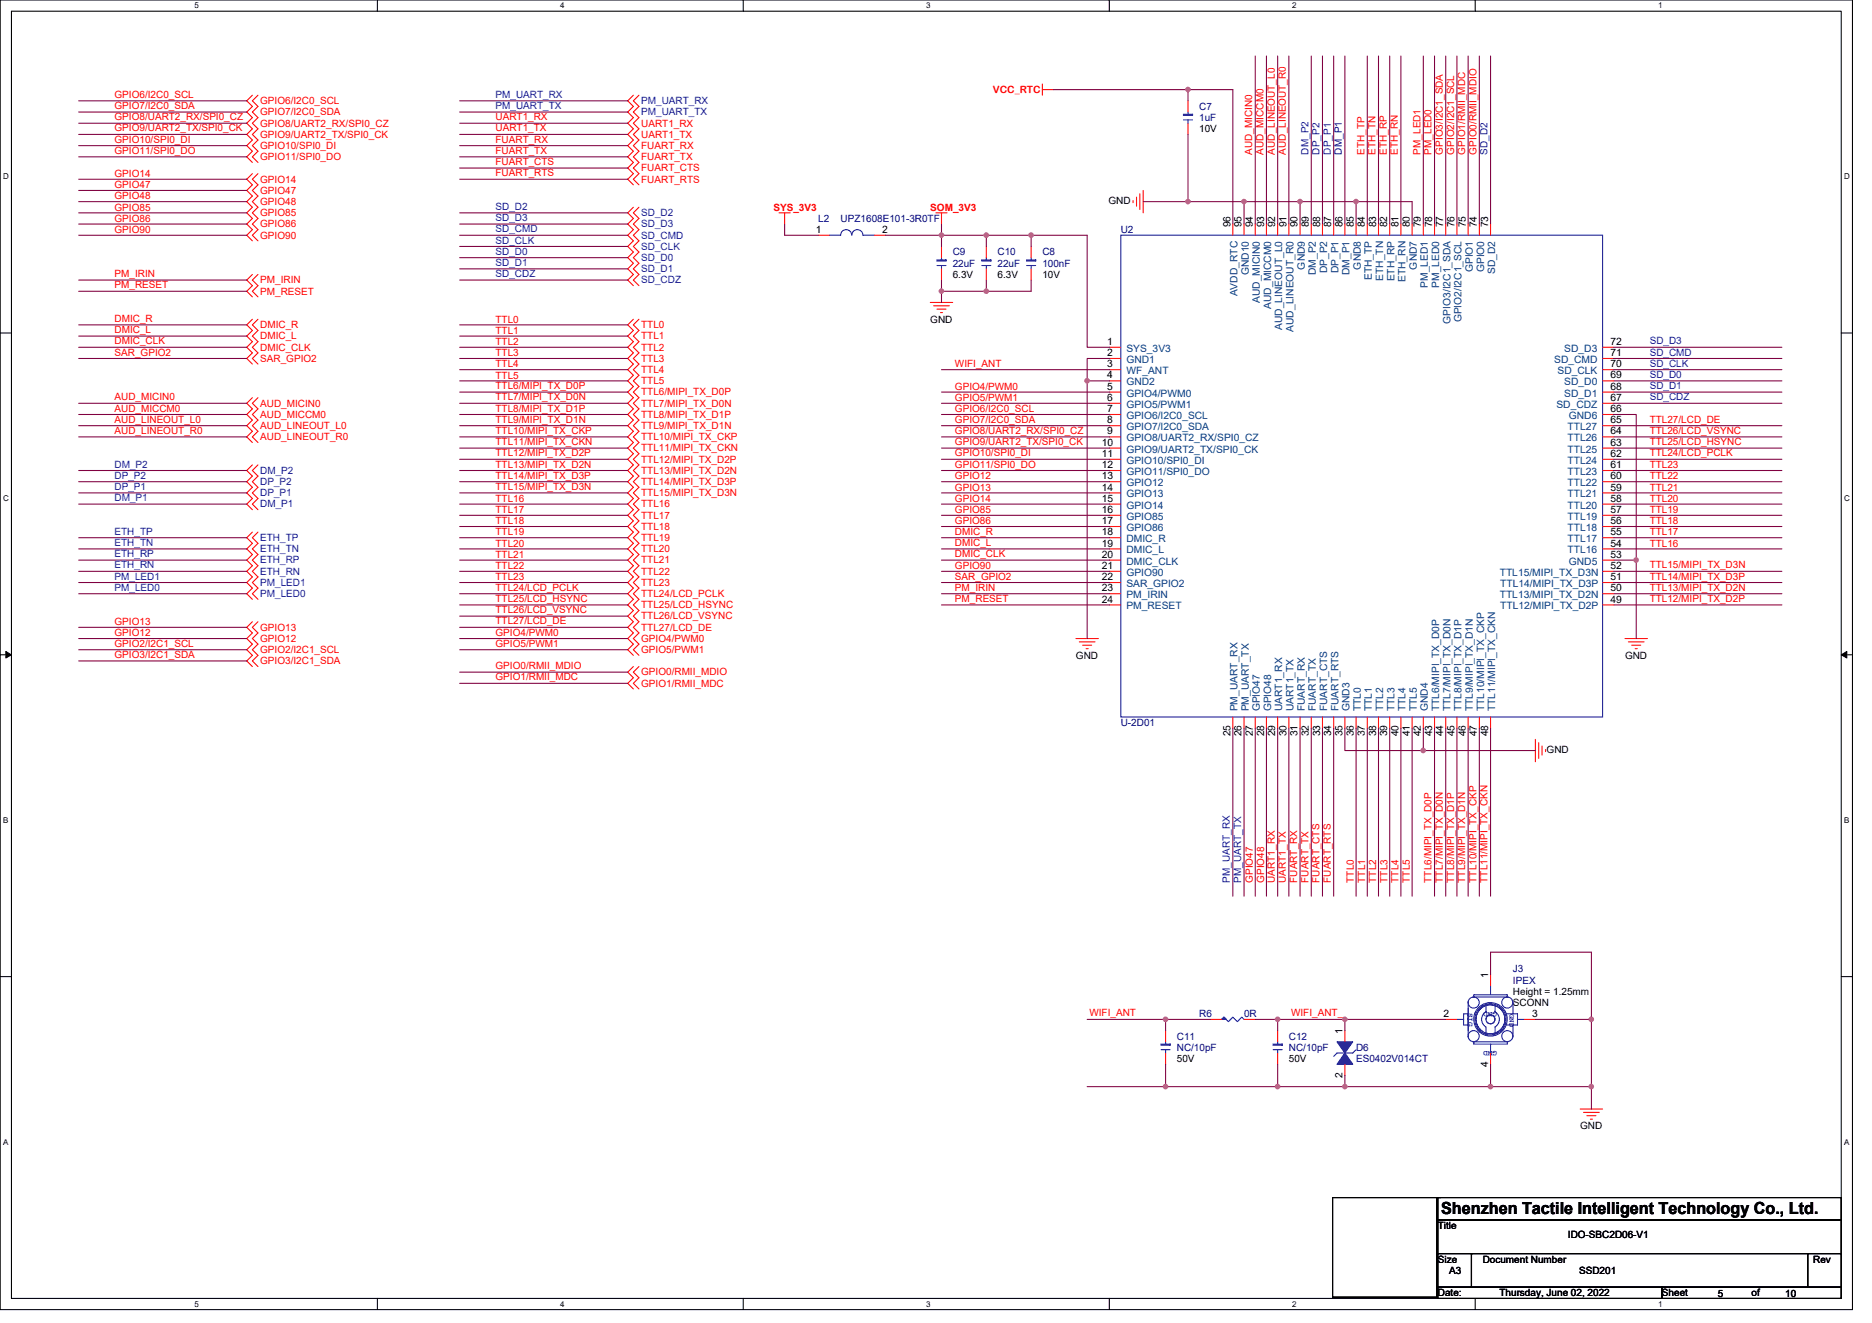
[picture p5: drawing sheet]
<svg xmlns="http://www.w3.org/2000/svg" width="297mm" height="210mm" viewBox="0 0 297 210" stroke-linecap="round" stroke-linejoin="round" font-family="sans-serif">
<path d="M0 0h293.9v207.9h-293.9zM1.8 1.8h290.4v204.3h-290.4z" fill="none" stroke="#000" stroke-width=".17"/>
<g fill="#fff">
<path d="M30.8 .2h.7v1.4h-.7z"/>
<path d="M30.8 206.3h.7v1.4h-.7z"/>
</g>
<path d="M59.9 0v1.8M59.9 206.1v1.8" fill="none" stroke="#000" stroke-width=".17"/>
<g fill="#fff">
<path d="M88.9 .2h.7v1.4h-.7z"/>
<path d="M88.9 206.3h.7v1.4h-.7z"/>
</g>
<path d="M117.9 0v1.8M117.9 206.1v1.8" fill="none" stroke="#000" stroke-width=".17"/>
<g fill="#fff">
<path d="M147 .2h.7v1.4h-.7z"/>
<path d="M147 206.3h.7v1.4h-.7z"/>
</g>
<path d="M176 0v1.8M176 206.1v1.8" fill="none" stroke="#000" stroke-width=".17"/>
<g fill="#fff">
<path d="M205 .2h.7v1.4h-.7z"/>
<path d="M205 206.3h.7v1.4h-.7z"/>
</g>
<path d="M234.1 0v1.8M234.1 206.1v1.8" fill="none" stroke="#000" stroke-width=".17"/>
<g fill="#fff">
<path d="M263.1 .2h.7v1.4h-.7z"/>
<path d="M263.1 206.3h.7v1.4h-.7z"/>
<path d="M.5 27.3h.9v1.4h-.9z"/>
<path d="M292.6 27.3h.9v1.4h-.9z"/>
<path d="M.5 78.4h.9v1.4h-.9z"/>
<path d="M292.6 78.4h.9v1.4h-.9z"/>
</g>
<path d="M0 52.9h1.8M292.2 52.9h1.7" fill="none" stroke="#000" stroke-width=".17"/>
<g fill="#fff">
<path d="M.5 129.5h.8v1.4h-.8z"/>
<path d="M292.6 129.5h.9v1.4h-.9z"/>
</g>
<path d="M0 103.9h1.8M292.2 103.9h1.7" fill="none" stroke="#000" stroke-width=".17"/>
<path d="M.9 103.4l.9 .5-.9 .5zM292.2 103.9l.8-.5v1z" fill="#000" stroke="#000" stroke-width=".16"/>
<g fill="#fff">
<path d="M.5 180.5h.8v1.4h-.8z"/>
<path d="M292.6 180.5h.9v1.4h-.9z"/>
</g>
<path d="M0 155h1.8M292.2 155h1.7M211.5 190.1h16.5v15.8h-16.5zM228.2 190.1h64v3.5h-64zM228.2 193.6h64v5.4h-64zM228.2 199h5.3v5.3h-5.3zM228.2 190.1h.5M233.5 199h53.3v5.3h-53.3zM286.8 199h5.4v5.3h-5.4zM228.2 204.3h35.5v1.8h-35.5zM263.7 204.3h28.5v1.8h-28.5z" fill="none" stroke="#000" stroke-width=".17"/>
<g fill="none" stroke="#f00" stroke-width=".17">
<path d="M40 15.1l-.8 .9 .8 .9-.8 .9 .8 .9-.8 .9 .8 .8-.8 .9 .8 .9-.8 .9 .8 .9-.8 .9 .8 .9M40.9 15.1l-.9 .9 .9 .9-.9 .9 .9 .9-.9 .9 .9 .8-.9 .9 .9 .9-.9 .9 .9 .9-.9 .9 .9 .9M100.5 15.1l-.9 .9 .9 .9-.9 .9 .9 .9-.9 .9 .9 .8-.9 .9 .9 .9-.9 .9 .9 .9-.9 .9 .9 .9-.9 .9 .9 .9-.9 .8 .9 .9M101.4 15.1l-.9 .9 .9 .9-.9 .9 .9 .9-.9 .9 .9 .8-.9 .9 .9 .9-.9 .9 .9 .9-.9 .9 .9 .9-.9 .9 .9 .9-.9 .8 .9 .9M165.4 14.2h1.8M165.4 13.3v1.8M188.5 16v1.8M188.5 19.6v1.7M40 27.6l-.8 .8 .8 .9-.8 .9 .8 .9-.8 .9 .8 .9-.8 .9 .8 .9-.8 .9 .8 .8-.8 .9 .8 .9M40.9 27.6l-.9 .8 .9 .9-.9 .9 .9 .9-.9 .9 .9 .9-.9 .9 .9 .9-.9 .9 .9 .8-.9 .9 .9 .9M100.5 32.9l-.9 .9 .9 .9-.9 .9 .9 .8-.9 .9 .9 .9-.9 .9 .9 .9-.9 .9 .9 .9-.9 .9 .9 .9-.9 .8 .9 .9M101.4 32.9l-.9 .9 .9 .9-.9 .9 .9 .8-.9 .9 .9 .9-.9 .9 .9 .9-.9 .9 .9 .9-.9 .9 .9 .9-.9 .8 .9 .9"/>
<path d="M123.6 33.8h1.8M124.5 33.8v1.8M129.8 37.3h1.8M138.7 37.3h1.8M148.5 33.8h1.8M149.4 33.8v1.8M149.4 39.1v1.8M156.5 39.1v1.8M163.6 39.1v1.8M179.8 31.8v.4M180.3 31.3v1.4M180.9 30.8v2.5"/>
<path d="M181.4 30.2v3.6M195.6 35.6v1.7M197.4 35.6v1.7M199.2 35.6v1.7M201 35.6v1.7M202.7 35.6v1.7M204.5 35.6v1.7M206.3 35.6v1.7M208.1 35.6v1.7M209.8 35.6v1.7M211.6 35.6v1.7M213.4 35.6v1.7"/>
<path d="M215.2 35.6v1.7M217 35.6v1.7M218.7 35.6v1.7M220.5 35.6v1.7M222.3 35.6v1.7M224.1 35.6v1.7M225.8 35.6v1.7M227.6 35.6v1.7M229.4 35.6v1.7M231.2 35.6v1.7M233 35.6v1.7M234.7 35.6v1.7"/>
<path d="M236.5 35.6v1.7M40 50.7l-.8 .9 .8 .9-.8 .8 .8 .9-.8 .9 .8 .9-.8 .9 .8 .9M40 43.6l-.8 .8 .8 .9-.8 .9 .8 .9M40.9 50.7l-.9 .9 .9 .9-.9 .8 .9 .9-.9 .9 .9 .9-.9 .9 .9 .9M40.9 43.6l-.9 .8 .9 .9-.9 .9 .9 .9M100.5 50.7l-.9 .9 .9 .9-.9 .8 .9 .9-.9 .9 .9 .9-.9 .9 .9 .9-.9 .9 .9 .9-.9 .9 .9 .8-.9 .9 .9 .9-.9 .9 .9 .9-.9 .9 .9 .9-.9 .9 .9 .9-.9 .8 .9 .9-.9 .9 .9 .9-.9 .9 .9 .9-.9 .9 .9 .9-.9 .9 .9 .8-.9 .9 .9 .9-.9 .9 .9 .9-.9 .9 .9 .9-.9 .9 .9 .9-.9 .8 .9 .9-.9 .9 .9 .9-.9 .9 .9 .9-.9 .9 .9 .9-.9 .9 .9 .8-.9 .9 .9 .9-.9 .9 .9 .9-.9 .9 .9 .9-.9 .9 .9 .9-.9 .8 .9 .9-.9 .9 .9 .9M101.4 50.7l-.9 .9 .9 .9-.9 .8 .9 .9-.9 .9 .9 .9-.9 .9 .9 .9-.9 .9 .9 .9-.9 .9 .9 .8-.9 .9 .9 .9-.9 .9 .9 .9-.9 .9 .9 .9-.9 .9 .9 .9-.9 .8 .9 .9-.9 .9 .9 .9-.9 .9 .9 .9-.9 .9 .9 .9-.9 .9 .9 .8-.9 .9 .9 .9-.9 .9 .9 .9-.9 .9 .9 .9-.9 .9 .9 .9-.9 .8 .9 .9-.9 .9 .9 .9-.9 .9 .9 .9-.9 .9 .9 .9-.9 .9 .9 .8-.9 .9 .9 .9-.9 .9 .9 .9-.9 .9 .9 .9-.9 .9 .9 .9-.9 .8 .9 .9-.9 .9 .9 .9M147.6 48h3.6M148.1 48.5h2.5M148.7 49.1h1.4M149.2 49.6h.4M149.4 42.7v1.7"/>
<path d="M156.5 42.7v1.7M163.6 42.7v1.7M176.1 55.1h1.7M176.1 56.9h1.7M176.1 58.7h1.7M254.3 58.7h1.8M254.3 56.9h1.8M254.3 55.1h1.8M40 63.1l-.8 .9 .8 .9-.8 .9 .8 .9-.8 .9 .8 .9-.8 .8 .8 .9M40 73.8l-.8 .9 .8 .9-.8 .9 .8 .8-.8 .9 .8 .9-.8 .9 .8 .9M40.9 63.1l-.9 .9 .9 .9-.9 .9 .9 .9-.9 .9 .9 .9-.9 .8 .9 .9M40.9 73.8l-.9 .9 .9 .9-.9 .9 .9 .8-.9 .9 .9 .9-.9 .9 .9 .9"/>
<path d="M176.1 60.5h1.7M176.1 62.2h1.7M176.1 64h1.7M176.1 65.8h1.7M176.1 67.6h1.7M176.1 69.3h1.7M176.1 71.1h1.7M176.1 72.9h1.7M176.1 74.7h1.7M176.1 76.5h1.7M176.1 78.2h1.7M254.3 78.2h1.8"/>
<path d="M254.3 76.5h1.8M254.3 74.7h1.8M254.3 72.9h1.8M254.3 71.1h1.8M254.3 69.3h1.8M254.3 67.6h1.8M254.3 65.8h1.8M254.3 64h1.8M254.3 62.2h1.8M254.3 60.5h1.8M40 98.7l-.8 .9 .8 .9-.8 .8 .8 .9-.8 .9 .8 .9-.8 .9 .8 .9M40 84.5l-.8 .8 .8 .9-.8 .9 .8 .9-.8 .9 .8 .9-.8 .9 .8 .9-.8 .9 .8 .8-.8 .9 .8 .9"/>
<path d="M40.9 98.7l-.9 .9 .9 .9-.9 .8 .9 .9-.9 .9 .9 .9-.9 .9 .9 .9M40.9 84.5l-.9 .8 .9 .9-.9 .9 .9 .9-.9 .9 .9 .9-.9 .9 .9 .9-.9 .9 .9 .8-.9 .9 .9 .9M176.1 80h1.7M176.1 81.8h1.7M176.1 83.6h1.7M176.1 85.3h1.7M176.1 87.1h1.7M176.1 88.9h1.7M176.1 90.7h1.7M176.1 92.5h1.7M176.1 94.2h1.7M176.1 96h1.7"/>
<path d="M254.3 96h1.8M254.3 94.2h1.8M254.3 92.5h1.8M254.3 90.7h1.8M254.3 88.9h1.8M254.3 87.1h1.8M254.3 85.3h1.8M254.3 83.6h1.8M254.3 81.8h1.8M254.3 80h1.8M100.5 105.8l-.9 .9 .9 .9-.9 .9 .9 .8M101.4 105.8l-.9 .9 .9 .9-.9 .9 .9 .8"/>
<path d="M170.7 101.3h3.6M171.3 101.9h2.5M171.8 102.4h1.4M172.3 103h.4M195.6 113.8v1.8M197.4 113.8v1.8M199.2 113.8v1.8M201 113.8v1.8M202.7 113.8v1.8M204.5 113.8v1.8M206.3 113.8v1.8M208.1 113.8v1.8"/>
<path d="M209.8 113.8v1.8M211.6 113.8v1.8M213.4 113.8v1.8M215.2 113.8v1.8M217 113.8v1.8M218.7 113.8v1.8M220.5 113.8v1.8M222.3 113.8v1.8M224.1 113.8v1.8M225.8 113.8v1.8M227.6 113.8v1.8M229.4 113.8v1.8"/>
<path d="M231.2 113.8v1.8M233 113.8v1.8M234.7 113.8v1.8M236.5 113.8v1.8M243.6 117.3v3.6M244.2 117.9v2.5M244.7 118.4v1.4M245.2 119v.3M257.8 101.3h3.6M258.4 101.9h2.5M258.9 102.4h1.4M259.5 103h.3"/>
<path d="M236.5 154.7v1.8M185 163.6v1.8M185 167.1v1.8M192.1 161.8h1.7M197.4 161.8h1.8M202.7 163.6v1.8M202.7 167.1v1.8M213.4 163.6v1.8M213.4 168.9v1.8M229.4 161.8h1.8M236.5 167.1v1.8M241.8 161.8h1.8"/>
<path d="M250.7 176h3.6M251.3 176.6h2.5M251.8 177.1h1.4M252.3 177.6h.4"/>
</g>
<g fill="none" stroke="#00f" stroke-width=".17">
<path d="M187.8 19h1.4M188.5 19v.6M188.5 17.8v.3M131.6 37.3h1.8a.89 .89 0 0 1 .9-.9 .89 .89 0 0 1 .9 .9 .88 .88 0 0 1 .8-.9 .88 .88 0 0 1 .9 .9h1.8M177.8 37.3h76.5v76.5h-76.5zM148.7 42.1h1.4M149.4 42.1v.6M149.4 40.9v.4M155.8 42.1h1.4M156.5 42.1v.6M156.5 40.9v.4M162.9 42.1h1.4"/>
<path d="M163.6 42.1v.6M163.6 40.9v.4M233 159.1v5.4M233.6 158.3a.88 .88 0 0 1 1.1 .8 .88 .88 0 0 1-1 .9 .88 .88 0 0 1-.7-1.2M233.8 158.2a.86 .86 0 0 0-.8 .9M233.8 157.9h5.4v.3h-5.4zM235.8 159.7v.8M236.3 159.5a2.3 2.3 0 0 0-1.9 3.3 2.3 2.3 0 0 0 3.9 .4 2.3 2.3 0 0 0-1.2-3.6l-.6-.1M236.5 156.5v1.4M237.2 159.7v.8M239.2 158.2a.88 .88 0 0 1 .8 .9M239.4 158.3a.88 .88 0 0 0-1.1 .8 .88 .88 0 0 0 1 .9 .88 .88 0 0 0 .7-1.2"/>
<path d="M240.1 159.1v1.8M184.2 166.6h1.5M185 166.6v.5M185 165.4v.3M193.8 161.8l.4-.4 .7 .8 .7-.8 .7 .8 .7-.8 .4 .4M202 166.6h1.5M202.7 166.6v.5M202.7 165.4v.3M215.2 166.6l-.6 .5h-2.4l-.6 .6M231.2 161.8h1M232.2 160.9h.8v1.8h-.8zM233 164.4a.88 .88 0 0 0 .8 .9"/>
<path d="M233 160v3.6M233 164.8a.87 .87 0 0 1 .7-1.2 .87 .87 0 0 1 1 .8 .87 .87 0 0 1-1.1 .9M233.8 165.4h5.4v.3h-5.4zM234.1 160.7a2.66 2.66 0 0 1 4.5-.5 2.66 2.66 0 0 1-1.7 4.2 2.66 2.66 0 0 1-2.9-3.4v-.3M235.3 163.7a2.29 2.29 0 0 1 .1-3.9 2.29 2.29 0 0 1 3.4 1.9 2.29 2.29 0 0 1-3.2 2.2M235.8 163v.9M235.8 161.8a.71 .71 0 0 1 1-.7 .71 .71 0 0 1 .2 1.2 .71 .71 0 0 1-1.1-.2M235.9 160.5a1.42 1.42 0 0 0-.1 2.5M236.3 162.5a.71 .71 0 0 1-.3-1.2 .71 .71 0 0 1 1.2 .2 .71 .71 0 0 1-.7 1M236.5 165.7v1.4M236.7 164.3a2.49 2.49 0 0 0 1.9-3.7 2.49 2.49 0 0 0-4.2-.3 2.49 2.49 0 0 0 1.5 3.9l.6 .1M237.1 160.5a1.4 1.4 0 0 1 .1 2.5"/>
<path d="M237.2 163v.9M239 160.9h1.8v1.8h-1.8M240 164.8a.87 .87 0 0 0-.7-1.2 .87 .87 0 0 0-1 .9 .87 .87 0 0 0 1.1 .8M240 164.4a.89 .89 0 0 1-.8 .9M240.1 162.7v1.8M240.8 161.8h1"/>
</g>
<g fill="#00f" stroke="#00f" stroke-width=".17">
<path d="M184.2 165.7v.2h1.5v-.2z" fill-rule="evenodd"/>
<path d="M155.8 41.3v.1h1.4v-.1z" fill-rule="evenodd"/>
<path d="M162.9 41.3v.1h1.4v-.1z" fill-rule="evenodd"/>
<path d="M202 165.7v.2h1.5v-.2z" fill-rule="evenodd"/>
<path d="M213.4 167.1l1.2 1.8h-2.4z" fill-rule="evenodd"/>
<path d="M212.2 165.4h2.4l-1.2 1.7z" fill-rule="evenodd"/>
<path d="M148.7 41.3v.1h1.4v-.1z" fill-rule="evenodd"/>
<path d="M194.2 161.4l.4 .4h-.8l.4-.4 .4 .4z" fill-rule="evenodd"/>
<path d="M187.8 18.1v.2h1.4v-.2z" fill-rule="evenodd"/>
</g>
<g fill="none" stroke="#800040" stroke-width=".17">
<path d="M12.5 19.6h26.7M12.5 17.8h26.7M12.5 16h26.7M72.9 16h26.7M72.9 17.8h26.7M72.9 19.6h26.7M167.2 14.2h21.3M188.5 16v-1.8h7.1v21.4M199.2 8.9v26.7M201 8.9v26.7M202.7 8.9v26.7M204.5 8.9v26.7"/>
<path d="M208.1 8.9v26.7M209.8 8.9v26.7M211.6 8.9v26.7M213.4 8.9v26.7M217 8.9v26.7M218.7 8.9v26.7M220.5 8.9v26.7M222.3 8.9v26.7M225.8 8.9v26.7M227.6 8.9v26.7M229.4 8.9v26.7M231.2 8.9v26.7"/>
<path d="M233 8.9v26.7M234.7 8.9v26.7M236.5 8.9v26.7M12.5 35.6h26.7M12.5 37.3h26.7M12.5 21.3h26.7M12.5 23.1h26.7M12.5 24.9h26.7M12.5 28.4h26.7M12.5 33.8h26.7M12.5 30.2h26.7M12.5 32h26.7"/>
<path d="M72.9 39.1h26.7M72.9 37.3h26.7M72.9 35.6h26.7M72.9 33.8h26.7M72.9 21.3h26.7M72.9 23.1h26.7M72.9 24.9h26.7M72.9 26.7h26.7M72.9 28.4h26.7M124.5 35.6v1.7h5.3M140.5 37.3h8.9M149.4 37.3h7.1"/>
<path d="M149.4 35.6v1.7M149.4 37.3v1.8M163.6 37.3h-7.1v1.8M163.6 39.1v-1.8h8.9v17.8h3.6M181.4 32h7.1M188.5 21.3v10.7M188.5 32h8.9M206.3 32h-8.9v3.6M215.2 32h-8.9v3.6M215.2 35.6v-3.6h8.9v3.6M12.5 51.6h26.7M12.5 53.3h26.7"/>
<path d="M12.5 55.1h26.7M12.5 56.9h26.7M12.5 44.4h26.7M12.5 46.2h26.7M72.9 44.4h26.7M72.9 42.7h26.7M72.9 40.9h26.7M72.9 51.6h26.7M72.9 53.3h26.7M72.9 55.1h26.7M72.9 56.9h26.7M72.9 58.7h26.7"/>
<path d="M149.4 58.7h26.7M149.4 46.2h7.1M149.4 44.4v1.8M149.4 46.2v1.8M156.5 44.4v1.8h7.1v-1.8M176.1 56.9h-3.6v3.6M256.1 58.7h26.6M256.1 56.9h26.6M256.1 55.1h26.6M12.5 64h26.7M12.5 65.8h26.7M12.5 67.6h26.7"/>
<path d="M12.5 69.3h26.7M12.5 74.7h26.7M12.5 76.5h26.7M12.5 78.2h26.7M72.9 72.9h26.7M72.9 74.7h26.7M72.9 78.2h26.7M72.9 76.5h26.7M72.9 60.5h26.7M72.9 62.2h26.7M72.9 64h26.7M72.9 65.8h26.7"/>
<path d="M72.9 67.6h26.7M72.9 71.1h26.7M72.9 69.3h26.7M149.4 69.3h26.7M149.4 71.1h26.7M149.4 67.6h26.7M149.4 65.8h26.7M149.4 64h26.7M149.4 62.2h26.7M149.4 72.9h26.7M149.4 74.7h26.7M149.4 76.5h26.7"/>
<path d="M149.4 78.2h26.7M176.1 60.5h-3.6v40.8M256.1 65.8h3.5v23.1M256.1 78.2h26.6M256.1 76.5h26.6M256.1 74.7h26.6M256.1 64h26.6M256.1 62.2h26.6M256.1 60.5h26.6M256.1 72.9h26.6M256.1 71.1h26.6M256.1 69.3h26.6"/>
<path d="M256.1 67.6h26.6M12.5 99.6h26.7M12.5 80h26.7M12.5 85.3h26.7M12.5 87.1h26.7M12.5 88.9h26.7M12.5 90.7h26.7M12.5 92.5h26.7M12.5 94.2h26.7M72.9 80h26.7M72.9 81.8h26.7M72.9 83.6h26.7"/>
<path d="M72.9 85.3h26.7M72.9 87.1h26.7M72.9 88.9h26.7M72.9 90.7h26.7M72.9 92.5h26.7M72.9 94.2h26.7M72.9 96h26.7M72.9 97.8h26.7M72.9 99.6h26.7M149.4 80h26.7M149.4 81.8h26.7M149.4 83.6h26.7"/>
<path d="M149.4 85.3h26.7M149.4 87.1h26.7M149.4 88.9h26.7M149.4 90.7h26.7M149.4 92.5h26.7M149.4 94.2h26.7M149.4 96h26.7M256.1 88.9h3.5M256.1 96h26.6M256.1 94.2h26.6M256.1 90.7h26.6M256.1 92.5h26.6"/>
<path d="M256.1 87.1h26.6M256.1 85.3h26.6M256.1 83.6h26.6M256.1 81.8h26.6M256.1 80h26.6M259.6 88.9v12.4M12.5 104.9h26.7M12.5 103.1h26.7M12.5 101.3h26.7M72.9 103.1h26.7M72.9 101.3h26.7M72.9 106.7h26.7"/>
<path d="M72.9 108.5h26.7M195.6 115.6v26.6M197.4 115.6v26.6M199.2 115.6v26.6M201 115.6v26.6M202.7 115.6v26.6M204.5 115.6v26.6M206.3 115.6v26.6M208.1 115.6v26.6M209.8 115.6v26.6M211.6 115.6v26.6M213.4 115.6v3.5h12.4"/>
<path d="M215.2 115.6v26.6M217 115.6v26.6M218.7 115.6v26.6M220.5 115.6v26.6M222.3 115.6v26.6M224.1 115.6v26.6M225.8 115.6v3.5h17.8M227.6 115.6v26.6M229.4 115.6v26.6M231.2 115.6v26.6M233 115.6v26.6M234.7 115.6v26.6"/>
<path d="M236.5 115.6v26.6M236.5 154.7v-3.6h16v10.7M172.5 161.8h12.5M172.5 172.5h12.5M185 161.8h7.1M185 161.8v1.8M185 168.9v3.6M185 172.5h17.7M199.2 161.8h3.5M202.7 172.5h10.7M202.7 161.8h10.7v1.8M202.7 161.8v1.8"/>
<path d="M202.7 168.9v3.6M213.4 161.8h16M213.4 170.7v1.8M213.4 172.5h23.1M236.5 172.5h16M236.5 168.9v3.6M243.6 161.8h8.9M252.5 161.8v10.7M252.5 172.5v3.5"/>
</g>
<g fill="#f0f" stroke="#f0f" stroke-width=".17">
<circle cx="197.4" cy="32" r=".35"/>
<circle cx="206.3" cy="32" r=".35"/>
<circle cx="225.8" cy="119.1" r=".35"/>
<circle cx="259.6" cy="88.9" r=".35"/>
<circle cx="172.5" cy="60.4" r=".35"/>
<circle cx="215.2" cy="32" r=".35"/>
<circle cx="156.5" cy="37.3" r=".35"/>
<circle cx="163.6" cy="37.3" r=".35"/>
<circle cx="156.5" cy="46.2" r=".35"/>
<circle cx="149.4" cy="46.2" r=".35"/>
<circle cx="188.5" cy="14.2" r=".35"/>
<circle cx="184.9" cy="161.8" r=".35"/>
<circle cx="202.7" cy="172.5" r=".35"/>
<circle cx="184.9" cy="172.5" r=".35"/>
<circle cx="202.7" cy="161.8" r=".35"/>
<circle cx="213.4" cy="161.8" r=".35"/>
<circle cx="236.5" cy="172.5" r=".35"/>
<circle cx="213.4" cy="172.5" r=".35"/>
<circle cx="252.5" cy="161.8" r=".35"/>
<circle cx="252.5" cy="172.5" r=".35"/>
<circle cx="149.4" cy="37.3" r=".35"/>
<circle cx="188.5" cy="32" r=".35"/>
</g>
<text font-size="2.6" x="228.7" y="192.7">Shenzhen Tactile Intelligent Technology Co., Ltd.</text>
<g font-size="1.6" fill="#f00">
<text x="18.2" y="17.3">GPIO7/I2C0_SDA</text>
<text x="18.2" y="15.5">GPIO6/I2C0_SCL</text>
<text x="41.3" y="16.5">GPIO6/I2C0_SCL</text>
<text x="157.6" y="14.8">VCC_RTC</text>
<text x="18.2" y="19.1">GPIO8/UART2_RX/SPI0_CZ</text>
<text x="18.2" y="20.9">GPIO9/UART2_TX/SPI0_CK</text>
<text x="18.2" y="22.6">GPIO10/SPI0_DI</text>
<text x="41.3" y="18.3">GPIO7/I2C0_SDA</text>
<text x="41.3" y="20.1">GPIO8/UART2_RX/SPI0_CZ</text>
<text x="41.3" y="21.9">GPIO9/UART2_TX/SPI0_CK</text>
<text x="41.3" y="23.6">GPIO10/SPI0_DI</text>
<text x="78.6" y="19.1">UART1_RX</text>
<text x="78.6" y="20.9">UART1_TX</text>
<text x="78.6" y="22.6">FUART_RX</text>
<text x="101.7" y="20.1">UART1_RX</text>
<text x="101.7" y="21.9">UART1_TX</text>
<text x="101.7" y="23.6">FUART_RX</text>
<text x="18.2" y="24.4">GPIO11/SPI0_DO</text>
<text x="18.2" y="28.1">GPIO14</text>
<text x="18.2" y="29.9">GPIO47</text>
<text x="41.3" y="25.4">GPIO11/SPI0_DO</text>
<text x="41.3" y="29">GPIO14</text>
<text x="78.6" y="24.4">FUART_TX</text>
<text x="78.6" y="26.2">FUART_CTS</text>
<text x="78.6" y="28">FUART_RTS</text>
<text x="101.7" y="25.4">FUART_TX</text>
<text x="101.7" y="27.2">FUART_CTS</text>
<text x="101.7" y="29">FUART_RTS</text>
<text x="198.7" y="24.5" transform="rotate(-90 198.7 24.5)">AUD_MICIN0</text>
<text x="200.5" y="24.5" transform="rotate(-90 200.5 24.5)">AUD_MICCM0</text>
<text x="202.3" y="24.5" transform="rotate(-90 202.3 24.5)">AUD_LINEOUT_L0</text>
<text x="204" y="24.5" transform="rotate(-90 204 24.5)">AUD_LINEOUT_R0</text>
<text x="216.5" y="24.5" transform="rotate(-90 216.5 24.5)">ETH_TP</text>
<text x="218.3" y="24.5" transform="rotate(-90 218.3 24.5)">ETH_TN</text>
<text x="220" y="24.5" transform="rotate(-90 220 24.5)">ETH_RP</text>
<text x="221.8" y="24.5" transform="rotate(-90 221.8 24.5)">ETH_RN</text>
<text x="225.4" y="24.5" transform="rotate(-90 225.4 24.5)">PM_LED1</text>
<text x="227.2" y="24.5" transform="rotate(-90 227.2 24.5)">PM_LED0</text>
<text x="228.9" y="24.5" transform="rotate(-90 228.9 24.5)">GPIO3/I2C1_SDA</text>
<text x="230.7" y="24.5" transform="rotate(-90 230.7 24.5)">GPIO2/I2C1_SCL</text>
<text x="232.5" y="24.5" transform="rotate(-90 232.5 24.5)">GPIO1/RMII_MDC</text>
<text x="234.3" y="24.5" transform="rotate(-90 234.3 24.5)">GPIO0/RMII_MDIO</text>
<text x="18.2" y="35.2">GPIO86</text>
<text x="18.2" y="33.4">GPIO85</text>
<text x="18.2" y="31.6">GPIO48</text>
<text x="41.3" y="34.3">GPIO85</text>
<text x="41.3" y="32.5">GPIO48</text>
<text x="41.3" y="30.8">GPIO47</text>
<text x="122.7" y="33.5">SYS_3V3</text>
<text x="147.6" y="33.5">SOM_3V3</text>
<text x="18.2" y="37">GPIO90</text>
<text x="41.3" y="36.1">GPIO86</text>
<text x="41.3" y="37.9">GPIO90</text>
<text x="18.2" y="44">PM_IRIN</text>
<text x="18.2" y="45.8">PM_RESET</text>
<text x="41.3" y="45">PM_IRIN</text>
<text x="41.3" y="46.8">PM_RESET</text>
<text x="18.2" y="51.1">DMIC_R</text>
<text x="18.2" y="52.9">DMIC_L</text>
<text x="41.3" y="52.1">DMIC_R</text>
<text x="41.3" y="53.9">DMIC_L</text>
<text x="78.6" y="51.2">TTL0</text>
<text x="78.6" y="53">TTL1</text>
<text x="101.7" y="52.1">TTL0</text>
<text x="101.7" y="53.9">TTL1</text>
<text x="18.2" y="54.7">DMIC_CLK</text>
<text x="18.2" y="56.4">SAR_GPIO2</text>
<text x="41.3" y="55.6">DMIC_CLK</text>
<text x="41.3" y="57.4">SAR_GPIO2</text>
<text x="78.6" y="54.8">TTL2</text>
<text x="78.6" y="56.5">TTL3</text>
<text x="78.6" y="58.3">TTL4</text>
<text x="101.7" y="55.6">TTL2</text>
<text x="101.7" y="57.4">TTL3</text>
<text x="101.7" y="59.2">TTL4</text>
<text x="151.5" y="58.2">WIFI_ANT</text>
<text x="18.2" y="63.5">AUD_MICIN0</text>
<text x="18.2" y="65.3">AUD_MICCM0</text>
<text x="41.3" y="64.5">AUD_MICIN0</text>
<text x="78.6" y="60.1">TTL5</text>
<text x="78.6" y="61.8">TTL6/MIPI_TX_D0P</text>
<text x="78.6" y="63.5">TTL7/MIPI_TX_D0N</text>
<text x="78.6" y="65.3">TTL8/MIPI_TX_D1P</text>
<text x="101.7" y="61">TTL5</text>
<text x="101.7" y="62.8">TTL6/MIPI_TX_D0P</text>
<text x="101.7" y="64.5">TTL7/MIPI_TX_D0N</text>
<text x="151.5" y="65.3">GPIO6/I2C0_SCL</text>
<text x="151.5" y="63.6">GPIO5/PWM1</text>
<text x="151.5" y="61.9">GPIO4/PWM0</text>
<text x="18.2" y="67.1">AUD_LINEOUT_L0</text>
<text x="18.2" y="68.9">AUD_LINEOUT_R0</text>
<text x="41.3" y="68.1">AUD_LINEOUT_L0</text>
<text x="41.3" y="66.3">AUD_MICCM0</text>
<text x="41.3" y="69.9">AUD_LINEOUT_R0</text>
<text x="78.6" y="67.1">TTL9/MIPI_TX_D1N</text>
<text x="78.6" y="70.7">TTL11/MIPI_TX_CKN</text>
<text x="78.6" y="68.9">TTL10/MIPI_TX_CKP</text>
<text x="101.7" y="66.3">TTL8/MIPI_TX_D1P</text>
<text x="101.7" y="68.1">TTL9/MIPI_TX_D1N</text>
<text x="101.7" y="69.9">TTL10/MIPI_TX_CKP</text>
<text x="101.7" y="71.6">TTL11/MIPI_TX_CKN</text>
<text x="151.5" y="68.9">GPIO8/UART2_RX/SPI0_CZ</text>
<text x="151.5" y="70.7">GPIO9/UART2_TX/SPI0_CK</text>
<text x="151.5" y="67.1">GPIO7/I2C0_SDA</text>
<text x="261.8" y="70.7">TTL25/LCD_HSYNC</text>
<text x="261.8" y="68.9">TTL26/LCD_VSYNC</text>
<text x="261.8" y="67.1">TTL27/LCD_DE</text>
<text x="78.6" y="72.4">TTL12/MIPI_TX_D2P</text>
<text x="78.6" y="74.2">TTL13/MIPI_TX_D2N</text>
<text x="78.6" y="77.8">TTL15/MIPI_TX_D3N</text>
<text x="78.6" y="76">TTL14/MIPI_TX_D3P</text>
<text x="101.7" y="77">TTL14/MIPI_TX_D3P</text>
<text x="101.7" y="75.2">TTL13/MIPI_TX_D2N</text>
<text x="101.7" y="73.4">TTL12/MIPI_TX_D2P</text>
<text x="151.5" y="72.4">GPIO10/SPI0_DI</text>
<text x="151.5" y="74.2">GPIO11/SPI0_DO</text>
<text x="151.5" y="76.1">GPIO12</text>
<text x="151.5" y="77.9">GPIO13</text>
<text x="261.8" y="77.9">TTL21</text>
<text x="261.8" y="76.1">TTL22</text>
<text x="261.8" y="74.3">TTL23</text>
<text x="261.8" y="72.4">TTL24/LCD_PCLK</text>
<text x="78.6" y="79.7">TTL16</text>
<text x="78.6" y="81.4">TTL17</text>
<text x="78.6" y="83.2">TTL18</text>
<text x="101.7" y="82.3">TTL17</text>
<text x="101.7" y="80.5">TTL16</text>
<text x="101.7" y="78.8">TTL15/MIPI_TX_D3N</text>
<text x="151.5" y="79.7">GPIO14</text>
<text x="151.5" y="81.4">GPIO85</text>
<text x="151.5" y="83.2">GPIO86</text>
<text x="261.8" y="83.2">TTL18</text>
<text x="261.8" y="81.4">TTL19</text>
<text x="261.8" y="79.7">TTL20</text>
<text x="78.6" y="85">TTL19</text>
<text x="78.6" y="86.8">TTL20</text>
<text x="78.6" y="88.5">TTL21</text>
<text x="101.7" y="89.4">TTL21</text>
<text x="101.7" y="87.7">TTL20</text>
<text x="101.7" y="85.9">TTL19</text>
<text x="101.7" y="84.1">TTL18</text>
<text x="151.5" y="84.9">DMIC_R</text>
<text x="151.5" y="86.7">DMIC_L</text>
<text x="151.5" y="88.4">DMIC_CLK</text>
<text x="261.8" y="86.8">TTL16</text>
<text x="261.8" y="85">TTL17</text>
<text x="78.6" y="90.3">TTL22</text>
<text x="78.6" y="92.1">TTL23</text>
<text x="78.6" y="93.8">TTL24/LCD_PCLK</text>
<text x="78.6" y="95.5">TTL25/LCD_HSYNC</text>
<text x="101.7" y="94.8">TTL24/LCD_PCLK</text>
<text x="101.7" y="93">TTL23</text>
<text x="101.7" y="91.2">TTL22</text>
<text x="151.5" y="90.3">GPIO90</text>
<text x="151.5" y="92">SAR_GPIO2</text>
<text x="151.5" y="93.8">PM_IRIN</text>
<text x="151.5" y="95.5">PM_RESET</text>
<text x="261.8" y="95.5">TTL12/MIPI_TX_D2P</text>
<text x="261.8" y="93.8">TTL13/MIPI_TX_D2N</text>
<text x="261.8" y="90.2">TTL15/MIPI_TX_D3N</text>
<text x="261.8" y="92">TTL14/MIPI_TX_D3P</text>
<text x="18.2" y="99.2">GPIO13</text>
<text x="18.2" y="101">GPIO12</text>
<text x="41.3" y="100.1">GPIO13</text>
<text x="41.3" y="101.9">GPIO12</text>
<text x="78.6" y="101">GPIO4/PWM0</text>
<text x="78.6" y="97.3">TTL26/LCD_VSYNC</text>
<text x="78.6" y="99.1">TTL27/LCD_DE</text>
<text x="101.7" y="101.9">GPIO4/PWM0</text>
<text x="101.7" y="100.1">TTL27/LCD_DE</text>
<text x="101.7" y="98.3">TTL26/LCD_VSYNC</text>
<text x="101.7" y="96.5">TTL25/LCD_HSYNC</text>
<text x="18.2" y="104.4">GPIO3/I2C1_SDA</text>
<text x="18.2" y="102.7">GPIO2/I2C1_SCL</text>
<text x="41.3" y="105.4">GPIO3/I2C1_SDA</text>
<text x="41.3" y="103.7">GPIO2/I2C1_SCL</text>
<text x="78.6" y="102.8">GPIO5/PWM1</text>
<text x="78.6" y="106.2">GPIO0/RMII_MDIO</text>
<text x="78.6" y="108">GPIO1/RMII_MDC</text>
<text x="101.7" y="103.7">GPIO5/PWM1</text>
<text x="101.7" y="107.2">GPIO0/RMII_MDIO</text>
<text x="101.7" y="109">GPIO1/RMII_MDC</text>
<text x="198.8" y="140.1" transform="rotate(-90 198.8 140.1)">GPIO47</text>
<text x="200.6" y="140.1" transform="rotate(-90 200.6 140.1)">GPIO48</text>
<text x="202.3" y="140.1" transform="rotate(-90 202.3 140.1)">UART1_RX</text>
<text x="204" y="140.1" transform="rotate(-90 204 140.1)">UART1_TX</text>
<text x="205.8" y="140.1" transform="rotate(-90 205.8 140.1)">FUART_RX</text>
<text x="207.6" y="140.1" transform="rotate(-90 207.6 140.1)">FUART_TX</text>
<text x="209.4" y="140.1" transform="rotate(-90 209.4 140.1)">FUART_CTS</text>
<text x="211.2" y="140.1" transform="rotate(-90 211.2 140.1)">FUART_RTS</text>
<text x="214.8" y="140.1" transform="rotate(-90 214.8 140.1)">TTL0</text>
<text x="216.6" y="140.1" transform="rotate(-90 216.6 140.1)">TTL1</text>
<text x="218.4" y="140.1" transform="rotate(-90 218.4 140.1)">TTL2</text>
<text x="220.2" y="140.1" transform="rotate(-90 220.2 140.1)">TTL3</text>
<text x="221.9" y="140.1" transform="rotate(-90 221.9 140.1)">TTL4</text>
<text x="223.7" y="140.1" transform="rotate(-90 223.7 140.1)">TTL5</text>
<text x="227.2" y="140.1" transform="rotate(-90 227.2 140.1)">TTL6/MIPI_TX_D0P</text>
<text x="228.9" y="140.1" transform="rotate(-90 228.9 140.1)">TTL7/MIPI_TX_D0N</text>
<text x="230.7" y="140.1" transform="rotate(-90 230.7 140.1)">TTL8/MIPI_TX_D1P</text>
<text x="232.5" y="140.1" transform="rotate(-90 232.5 140.1)">TTL9/MIPI_TX_D1N</text>
<text x="234.3" y="140.1" transform="rotate(-90 234.3 140.1)">TTL10/MIPI_TX_CKP</text>
<text x="236" y="140.1" transform="rotate(-90 236 140.1)">TTL11/MIPI_TX_CKN</text>
<text x="172.9" y="161.3">WIFI_ANT</text>
<text x="204.9" y="161.3">WIFI_ANT_</text>
</g>
<g font-size="1.6" fill="#00f">
<text x="78.6" y="15.5">PM_UART_RX</text>
<text x="78.6" y="17.3">PM_UART_TX</text>
<text x="101.7" y="16.5">PM_UART_RX</text>
<text x="101.7" y="18.3">PM_UART_TX</text>
<text x="207.6" y="24.5" transform="rotate(-90 207.6 24.5)">DM_P2</text>
<text x="209.4" y="24.5" transform="rotate(-90 209.4 24.5)">DP_P2</text>
<text x="211.2" y="24.5" transform="rotate(-90 211.2 24.5)">DP_P1</text>
<text x="236" y="24.5" transform="rotate(-90 236 24.5)">SD_D2</text>
<text x="78.6" y="35.1">SD_D3</text>
<text x="78.6" y="33.3">SD_D2</text>
<text x="101.7" y="34.3">SD_D2</text>
<text x="78.6" y="40.4">SD_D0</text>
<text x="78.6" y="38.7">SD_CLK</text>
<text x="78.6" y="36.9">SD_CMD</text>
<text x="101.7" y="36.1">SD_D3</text>
<text x="101.7" y="37.9">SD_CMD</text>
<text x="101.7" y="41.4">SD_D0</text>
<text x="101.7" y="39.6">SD_CLK</text>
<text x="78.6" y="44">SD_CDZ</text>
<text x="78.6" y="42.2">SD_D1</text>
<text x="101.7" y="43.2">SD_D1</text>
<text x="101.7" y="45">SD_CDZ</text>
<text x="261.8" y="60">SD_D0</text>
<text x="261.8" y="58.2">SD_CLK</text>
<text x="261.8" y="56.4">SD_CMD</text>
<text x="261.8" y="54.7">SD_D3</text>
<text x="261.8" y="63.5">SD_CDZ</text>
<text x="261.8" y="61.8">SD_D1</text>
<text x="18.2" y="74.2">DM_P2</text>
<text x="18.2" y="76">DP_P2</text>
<text x="18.2" y="77.8">DP_P1</text>
<text x="41.3" y="75.2">DM_P2</text>
<text x="41.3" y="77">DP_P2</text>
<text x="18.2" y="79.5">DM_P1</text>
<text x="41.3" y="78.8">DP_P1</text>
<text x="41.3" y="80.5">DM_P1</text>
<text x="18.2" y="84.9">ETH_TP</text>
<text x="18.2" y="86.7">ETH_TN</text>
<text x="18.2" y="88.4">ETH_RP</text>
<text x="41.3" y="85.9">ETH_TP</text>
<text x="41.3" y="87.7">ETH_TN</text>
<text x="41.3" y="89.4">ETH_RP</text>
<text x="18.2" y="90.2">ETH_RN</text>
<text x="18.2" y="92">PM_LED1</text>
<text x="18.2" y="93.8">PM_LED0</text>
<text x="41.3" y="91.2">ETH_RN</text>
<text x="41.3" y="93">PM_LED1</text>
<text x="41.3" y="94.8">PM_LED0</text>
<text x="195.2" y="140.1" transform="rotate(-90 195.2 140.1)">PM_UART_RX</text>
<text x="196.9" y="140.1" transform="rotate(-90 196.9 140.1)">PM_UART_TX</text>
</g>
<g font-size="1.6" fill="#000080">
<text x="190.3" y="17.4">C7</text>
<text x="190.3" y="19.2">1uF</text>
<text x="129.8" y="35.2">L2</text>
<text x="133.4" y="35.2">UPZ1608E101-3R0TF</text>
<text x="151.2" y="40.5">C9</text>
<text x="158.3" y="40.5">C10</text>
<text x="165.4" y="40.5">C8</text>
<text x="177.8" y="37">U2</text>
<text x="151.2" y="42.3">22uF</text>
<text x="158.3" y="42.3">22uF</text>
<text x="165.4" y="42.3">100nF</text>
<text x="177.8" y="115.2">U-2D01</text>
<text x="240.1" y="154.3">J3</text>
<text x="190.3" y="161.4">R6</text>
<text x="197.4" y="161.4">0R</text>
<text x="240.1" y="156.1">IPEX</text>
<text x="186.7" y="165">C11</text>
<text x="186.7" y="166.8">NC/10pF</text>
<text x="204.5" y="165">C12</text>
<text x="204.5" y="166.8">NC/10pF</text>
<text x="215.2" y="166.8">D6</text>
<text x="215.2" y="168.6">ES0402V014CT</text>
</g>
<g font-size="1.6">
<text x="190.3" y="21">10V</text>
<text x="175.9" y="32.4">GND</text>
<text x="129.5" y="37">1</text>
<text x="140" y="37">2</text>
<text x="195.2" y="36.1" transform="rotate(-90 195.2 36.1)">96</text>
<text x="197" y="36.1" transform="rotate(-90 197 36.1)">95</text>
<text x="198.8" y="36.1" transform="rotate(-90 198.8 36.1)">94</text>
<text x="200.6" y="36.1" transform="rotate(-90 200.6 36.1)">93</text>
<text x="202.3" y="36.1" transform="rotate(-90 202.3 36.1)">92</text>
<text x="204.1" y="36.1" transform="rotate(-90 204.1 36.1)">91</text>
<text x="205.9" y="36.1" transform="rotate(-90 205.9 36.1)">90</text>
<text x="207.7" y="36.1" transform="rotate(-90 207.7 36.1)">89</text>
<text x="209.5" y="36.1" transform="rotate(-90 209.5 36.1)">88</text>
<text x="211.2" y="36.1" transform="rotate(-90 211.2 36.1)">87</text>
<text x="213" y="36.1" transform="rotate(-90 213 36.1)">86</text>
<text x="214.8" y="36.1" transform="rotate(-90 214.8 36.1)">85</text>
<text x="216.6" y="36.1" transform="rotate(-90 216.6 36.1)">84</text>
<text x="218.4" y="36.1" transform="rotate(-90 218.4 36.1)">83</text>
<text x="220.1" y="36.1" transform="rotate(-90 220.1 36.1)">82</text>
<text x="221.9" y="36.1" transform="rotate(-90 221.9 36.1)">81</text>
<text x="223.7" y="36.1" transform="rotate(-90 223.7 36.1)">80</text>
<text x="225.5" y="36.1" transform="rotate(-90 225.5 36.1)">79</text>
<text x="227.2" y="36.1" transform="rotate(-90 227.2 36.1)">78</text>
<text x="229" y="36.1" transform="rotate(-90 229 36.1)">77</text>
<text x="230.8" y="36.1" transform="rotate(-90 230.8 36.1)">76</text>
<text x="232.6" y="36.1" transform="rotate(-90 232.6 36.1)">75</text>
<text x="234.4" y="36.1" transform="rotate(-90 234.4 36.1)">74</text>
<text x="236.1" y="36.1" transform="rotate(-90 236.1 36.1)">73</text>
<text x="151.2" y="44.1">6.3V</text>
<text x="158.3" y="44.1">6.3V</text>
<text x="165.4" y="44.1">10V</text>
<text x="147.6" y="51.2">GND</text>
<text x="175.7" y="54.7">1</text>
<text x="175.7" y="56.5">2</text>
<text x="175.7" y="58.3">3</text>
<text x="255.5" y="58.3">70</text>
<text x="255.5" y="56.5">71</text>
<text x="255.5" y="54.7">72</text>
<text x="175.7" y="60.1">4</text>
<text x="175.7" y="61.8">5</text>
<text x="175.7" y="63.6">6</text>
<text x="175.7" y="65.4">7</text>
<text x="255.5" y="65.4">66</text>
<text x="255.5" y="63.6">67</text>
<text x="255.5" y="61.8">68</text>
<text x="255.5" y="60.1">69</text>
<text x="174.8" y="70.7">10</text>
<text x="175.7" y="67.2">8</text>
<text x="175.7" y="69">9</text>
<text x="255.5" y="70.7">63</text>
<text x="255.5" y="69">64</text>
<text x="255.5" y="67.2">65</text>
<text x="174.8" y="72.5">11</text>
<text x="174.8" y="74.3">12</text>
<text x="174.8" y="76.1">13</text>
<text x="174.8" y="77.9">14</text>
<text x="255.5" y="77.9">59</text>
<text x="255.5" y="76.1">60</text>
<text x="255.5" y="74.3">61</text>
<text x="255.5" y="72.5">62</text>
<text x="174.8" y="79.6">15</text>
<text x="174.8" y="81.4">16</text>
<text x="174.8" y="83.2">17</text>
<text x="255.5" y="83.2">56</text>
<text x="255.5" y="81.4">57</text>
<text x="255.5" y="79.6">58</text>
<text x="174.8" y="85">18</text>
<text x="174.8" y="86.7">19</text>
<text x="174.8" y="88.5">20</text>
<text x="255.5" y="88.5">53</text>
<text x="255.5" y="86.7">54</text>
<text x="255.5" y="85">55</text>
<text x="174.8" y="90.3">21</text>
<text x="174.8" y="92.1">22</text>
<text x="174.8" y="93.9">23</text>
<text x="174.8" y="95.6">24</text>
<text x="255.5" y="93.9">50</text>
<text x="255.5" y="90.3">52</text>
<text x="255.5" y="95.6">49</text>
<text x="255.5" y="92.1">51</text>
<text x="170.7" y="104.5">GND</text>
<text x="257.8" y="104.5">GND</text>
<text x="195.2" y="116.9" transform="rotate(-90 195.2 116.9)">25</text>
<text x="197" y="116.9" transform="rotate(-90 197 116.9)">26</text>
<text x="198.8" y="116.9" transform="rotate(-90 198.8 116.9)">27</text>
<text x="200.6" y="116.9" transform="rotate(-90 200.6 116.9)">28</text>
<text x="202.3" y="116.9" transform="rotate(-90 202.3 116.9)">29</text>
<text x="204.1" y="116.9" transform="rotate(-90 204.1 116.9)">30</text>
<text x="205.9" y="116.9" transform="rotate(-90 205.9 116.9)">31</text>
<text x="207.7" y="116.9" transform="rotate(-90 207.7 116.9)">32</text>
<text x="209.5" y="116.9" transform="rotate(-90 209.5 116.9)">33</text>
<text x="211.2" y="116.9" transform="rotate(-90 211.2 116.9)">34</text>
<text x="213" y="116.9" transform="rotate(-90 213 116.9)">35</text>
<text x="214.8" y="116.9" transform="rotate(-90 214.8 116.9)">36</text>
<text x="216.6" y="116.9" transform="rotate(-90 216.6 116.9)">37</text>
<text x="218.4" y="116.9" transform="rotate(-90 218.4 116.9)">38</text>
<text x="220.1" y="116.9" transform="rotate(-90 220.1 116.9)">39</text>
<text x="221.9" y="116.9" transform="rotate(-90 221.9 116.9)">40</text>
<text x="223.7" y="116.9" transform="rotate(-90 223.7 116.9)">41</text>
<text x="225.5" y="116.9" transform="rotate(-90 225.5 116.9)">42</text>
<text x="227.2" y="116.9" transform="rotate(-90 227.2 116.9)">43</text>
<text x="229" y="116.9" transform="rotate(-90 229 116.9)">44</text>
<text x="230.8" y="116.9" transform="rotate(-90 230.8 116.9)">45</text>
<text x="232.6" y="116.9" transform="rotate(-90 232.6 116.9)">46</text>
<text x="234.4" y="116.9" transform="rotate(-90 234.4 116.9)">47</text>
<text x="236.1" y="116.9" transform="rotate(-90 236.1 116.9)">48</text>
<text x="245.4" y="119.5">GND</text>
<text x="236.1" y="155.2" transform="rotate(-90 236.1 155.2)">1</text>
<text x="229" y="161.4">2</text>
<text x="240.1" y="157.9">Height = 1.25mm</text>
<text x="240.1" y="159.7">SCONN</text>
<text x="243.1" y="161.4">3</text>
<text x="213" y="164.1" transform="rotate(-90 213 164.1)">1</text>
<text x="186.7" y="168.6">50V</text>
<text x="204.5" y="168.6">50V</text>
<text x="213" y="171.1" transform="rotate(-90 213 171.1)">2</text>
<text x="236.1" y="169.3" transform="rotate(-90 236.1 169.3)">4</text>
<text x="250.7" y="179.2">GND</text>
<text x="228.2" y="195.1">Title</text>
<text x="248.8" y="196.5">IDO-SBC2D06-V1</text>
<text x="228.2" y="200.4">Size</text>
<text x="229.9" y="202.2">A3</text>
<text x="235.3" y="200.4">Document Number</text>
<text x="250.6" y="202.2">SSD201</text>
<text x="287.7" y="200.4">Rev</text>
<text x="228.2" y="205.7">Date:</text>
<text x="237.9" y="205.7">Thursday, June 02, 2022</text>
<text x="263.7" y="205.7">Sheet</text>
<text x="272.6" y="205.9">5</text>
<text x="277.9" y="205.7">of</text>
<text x="283.3" y="205.9">10</text>
</g>
<text font-size="1.6" fill="#0000a0" x="212.9" y="24.5" transform="rotate(-90 212.9 24.5)">DM_P1</text>
<g font-size="1.6" fill="#004080">
<text x="196.4" y="47" transform="rotate(-90 196.4 47)">AVDD_RTC</text>
<text x="198.1" y="43.7" transform="rotate(-90 198.1 43.7)">GND10</text>
<text x="207" y="42.8" transform="rotate(-90 207 42.8)">GND9</text>
<text x="208.8" y="43.7" transform="rotate(-90 208.8 43.7)">DM_P2</text>
<text x="210.6" y="43.4" transform="rotate(-90 210.6 43.4)">DP_P2</text>
<text x="212.4" y="43.4" transform="rotate(-90 212.4 43.4)">DP_P1</text>
<text x="214.1" y="43.7" transform="rotate(-90 214.1 43.7)">DM_P1</text>
<text x="215.9" y="42.8" transform="rotate(-90 215.9 42.8)">GND8</text>
<text x="217.7" y="44.5" transform="rotate(-90 217.7 44.5)">ETH_TP</text>
<text x="219.5" y="44.6" transform="rotate(-90 219.5 44.6)">ETH_TN</text>
<text x="221.3" y="44.7" transform="rotate(-90 221.3 44.7)">ETH_RP</text>
<text x="223" y="44.8" transform="rotate(-90 223 44.8)">ETH_RN</text>
<text x="224.8" y="42.8" transform="rotate(-90 224.8 42.8)">GND7</text>
<text x="226.6" y="45.7" transform="rotate(-90 226.6 45.7)">PM_LED1</text>
<text x="228.4" y="45.7" transform="rotate(-90 228.4 45.7)">PM_LED0</text>
<text x="233.7" y="43.2" transform="rotate(-90 233.7 43.2)">GPIO1</text>
<text x="235.5" y="43.2" transform="rotate(-90 235.5 43.2)">GPIO0</text>
<text x="237.3" y="43.5" transform="rotate(-90 237.3 43.5)">SD_D2</text>
<text x="199.9" y="48.1" transform="rotate(-90 199.9 48.1)">AUD_MICIN0</text>
<text x="201.7" y="49" transform="rotate(-90 201.7 49)">AUD_MICCM0</text>
<text x="203.5" y="52.4" transform="rotate(-90 203.5 52.4)">AUD_LINEOUT_L0</text>
<text x="205.2" y="52.7" transform="rotate(-90 205.2 52.7)">AUD_LINEOUT_R0</text>
<text x="230.1" y="51.4" transform="rotate(-90 230.1 51.4)">GPIO3/I2C1_SDA</text>
<text x="231.9" y="51.2" transform="rotate(-90 231.9 51.2)">GPIO2/I2C1_SCL</text>
<text x="178.7" y="55.8">SYS_3V3</text>
<text x="178.7" y="57.6">GND1</text>
<text x="178.7" y="59.4">WF_ANT</text>
<text x="246.6" y="57.6">SD_CMD</text>
<text x="247.1" y="59.4">SD_CLK</text>
<text x="248.2" y="55.8">SD_D3</text>
<text x="178.7" y="61.2">GND2</text>
<text x="178.7" y="62.9">GPIO4/PWM0</text>
<text x="178.7" y="64.7">GPIO5/PWM1</text>
<text x="247" y="64.7">SD_CDZ</text>
<text x="248.2" y="62.9">SD_D1</text>
<text x="248.2" y="61.2">SD_D0</text>
<text x="178.7" y="66.5">GPIO6/I2C0_SCL</text>
<text x="178.7" y="68.3">GPIO7/I2C0_SDA</text>
<text x="178.7" y="70.1">GPIO8/UART2_RX/SPI0_CZ</text>
<text x="178.7" y="71.8">GPIO9/UART2_TX/SPI0_CK</text>
<text x="248.7" y="71.8">TTL25</text>
<text x="248.7" y="70.1">TTL26</text>
<text x="248.7" y="68.3">TTL27</text>
<text x="248.9" y="66.5">GND6</text>
<text x="178.7" y="73.6">GPIO10/SPI0_DI</text>
<text x="178.7" y="75.4">GPIO11/SPI0_DO</text>
<text x="178.7" y="77.2">GPIO12</text>
<text x="248.7" y="77.2">TTL22</text>
<text x="248.7" y="75.4">TTL23</text>
<text x="248.7" y="73.6">TTL24</text>
<text x="178.7" y="79">GPIO13</text>
<text x="178.7" y="80.7">GPIO14</text>
<text x="178.7" y="82.5">GPIO85</text>
<text x="248.7" y="82.5">TTL19</text>
<text x="248.7" y="80.7">TTL20</text>
<text x="248.7" y="79">TTL21</text>
<text x="178.7" y="84.3">GPIO86</text>
<text x="178.7" y="86.1">DMIC_R</text>
<text x="178.7" y="87.8">DMIC_L</text>
<text x="178.7" y="89.6">DMIC_CLK</text>
<text x="248.7" y="87.8">TTL16</text>
<text x="248.7" y="86.1">TTL17</text>
<text x="248.7" y="84.3">TTL18</text>
<text x="248.9" y="89.6">GND5</text>
<text x="178.7" y="91.4">GPIO90</text>
<text x="178.7" y="93.2">SAR_GPIO2</text>
<text x="178.7" y="95">PM_IRIN</text>
<text x="238" y="95">TTL13/MIPI_TX_D2N</text>
<text x="238" y="91.4">TTL15/MIPI_TX_D3N</text>
<text x="238.1" y="93.2">TTL14/MIPI_TX_D3P</text>
<text x="178.7" y="96.7">PM_RESET</text>
<text x="238.1" y="96.7">TTL12/MIPI_TX_D2P</text>
<text x="196.4" y="112.9" transform="rotate(-90 196.4 112.9)">PM_UART_RX</text>
<text x="198.1" y="112.9" transform="rotate(-90 198.1 112.9)">PM_UART_TX</text>
<text x="199.9" y="112.9" transform="rotate(-90 199.9 112.9)">GPIO47</text>
<text x="201.7" y="112.9" transform="rotate(-90 201.7 112.9)">GPIO48</text>
<text x="203.5" y="112.9" transform="rotate(-90 203.5 112.9)">UART1_RX</text>
<text x="205.2" y="112.9" transform="rotate(-90 205.2 112.9)">UART1_TX</text>
<text x="207" y="112.9" transform="rotate(-90 207 112.9)">FUART_RX</text>
<text x="208.8" y="112.9" transform="rotate(-90 208.8 112.9)">FUART_TX</text>
<text x="210.6" y="112.9" transform="rotate(-90 210.6 112.9)">FUART_CTS</text>
<text x="212.4" y="112.9" transform="rotate(-90 212.4 112.9)">FUART_RTS</text>
<text x="214.1" y="112.9" transform="rotate(-90 214.1 112.9)">GND3</text>
<text x="215.9" y="112.9" transform="rotate(-90 215.9 112.9)">TTL0</text>
<text x="217.7" y="112.9" transform="rotate(-90 217.7 112.9)">TTL1</text>
<text x="219.5" y="112.9" transform="rotate(-90 219.5 112.9)">TTL2</text>
<text x="221.3" y="112.9" transform="rotate(-90 221.3 112.9)">TTL3</text>
<text x="223" y="112.9" transform="rotate(-90 223 112.9)">TTL4</text>
<text x="224.8" y="112.9" transform="rotate(-90 224.8 112.9)">TTL5</text>
<text x="226.6" y="112.9" transform="rotate(-90 226.6 112.9)">GND4</text>
<text x="228.4" y="112.9" transform="rotate(-90 228.4 112.9)">TTL6/MIPI_TX_D0P</text>
<text x="230.1" y="112.9" transform="rotate(-90 230.1 112.9)">TTL7/MIPI_TX_D0N</text>
<text x="231.9" y="112.9" transform="rotate(-90 231.9 112.9)">TTL8/MIPI_TX_D1P</text>
<text x="233.7" y="112.9" transform="rotate(-90 233.7 112.9)">TTL9/MIPI_TX_D1N</text>
<text x="235.5" y="112.9" transform="rotate(-90 235.5 112.9)">TTL10/MIPI_TX_CKP</text>
<text x="237.3" y="112.9" transform="rotate(-90 237.3 112.9)">TTL11/MIPI_TX_CKN</text>
</g>
<g font-size="1.3">
<text x="30.8" y="1.3">5</text>
<text x="88.9" y="1.3">4</text>
<text x="147" y="1.3">3</text>
<text x="205" y="1.3">2</text>
<text x="263.1" y="1.3">1</text>
<text x=".5" y="28.4">D</text>
<text x="292.6" y="28.4">D</text>
<text x=".5" y="79.5">C</text>
<text x="292.6" y="79.5">C</text>
<text x=".5" y="130.6">B</text>
<text x="292.6" y="130.6">B</text>
<text x=".5" y="181.7">A</text>
<text x="292.6" y="181.7">A</text>
<text x="30.8" y="207.4">5</text>
<text x="88.9" y="207.4">4</text>
<text x="147" y="207.4">3</text>
<text x="205" y="207.4">2</text>
<text x="263.1" y="207.4">1</text>
</g>
<g font-size="1.2" fill="#00f">
<text x="233" y="160.7" transform="rotate(90 233 160.7)">SIG</text>
<text x="237.6" y="160.6" transform="rotate(180 237.6 160.6)">GND</text>
<text x="239.5" y="160.9" transform="rotate(90 239.5 160.9)">GND</text>
<text x="237.6" y="166.8" transform="rotate(180 237.6 166.8)">GND</text>
</g>
</svg>
